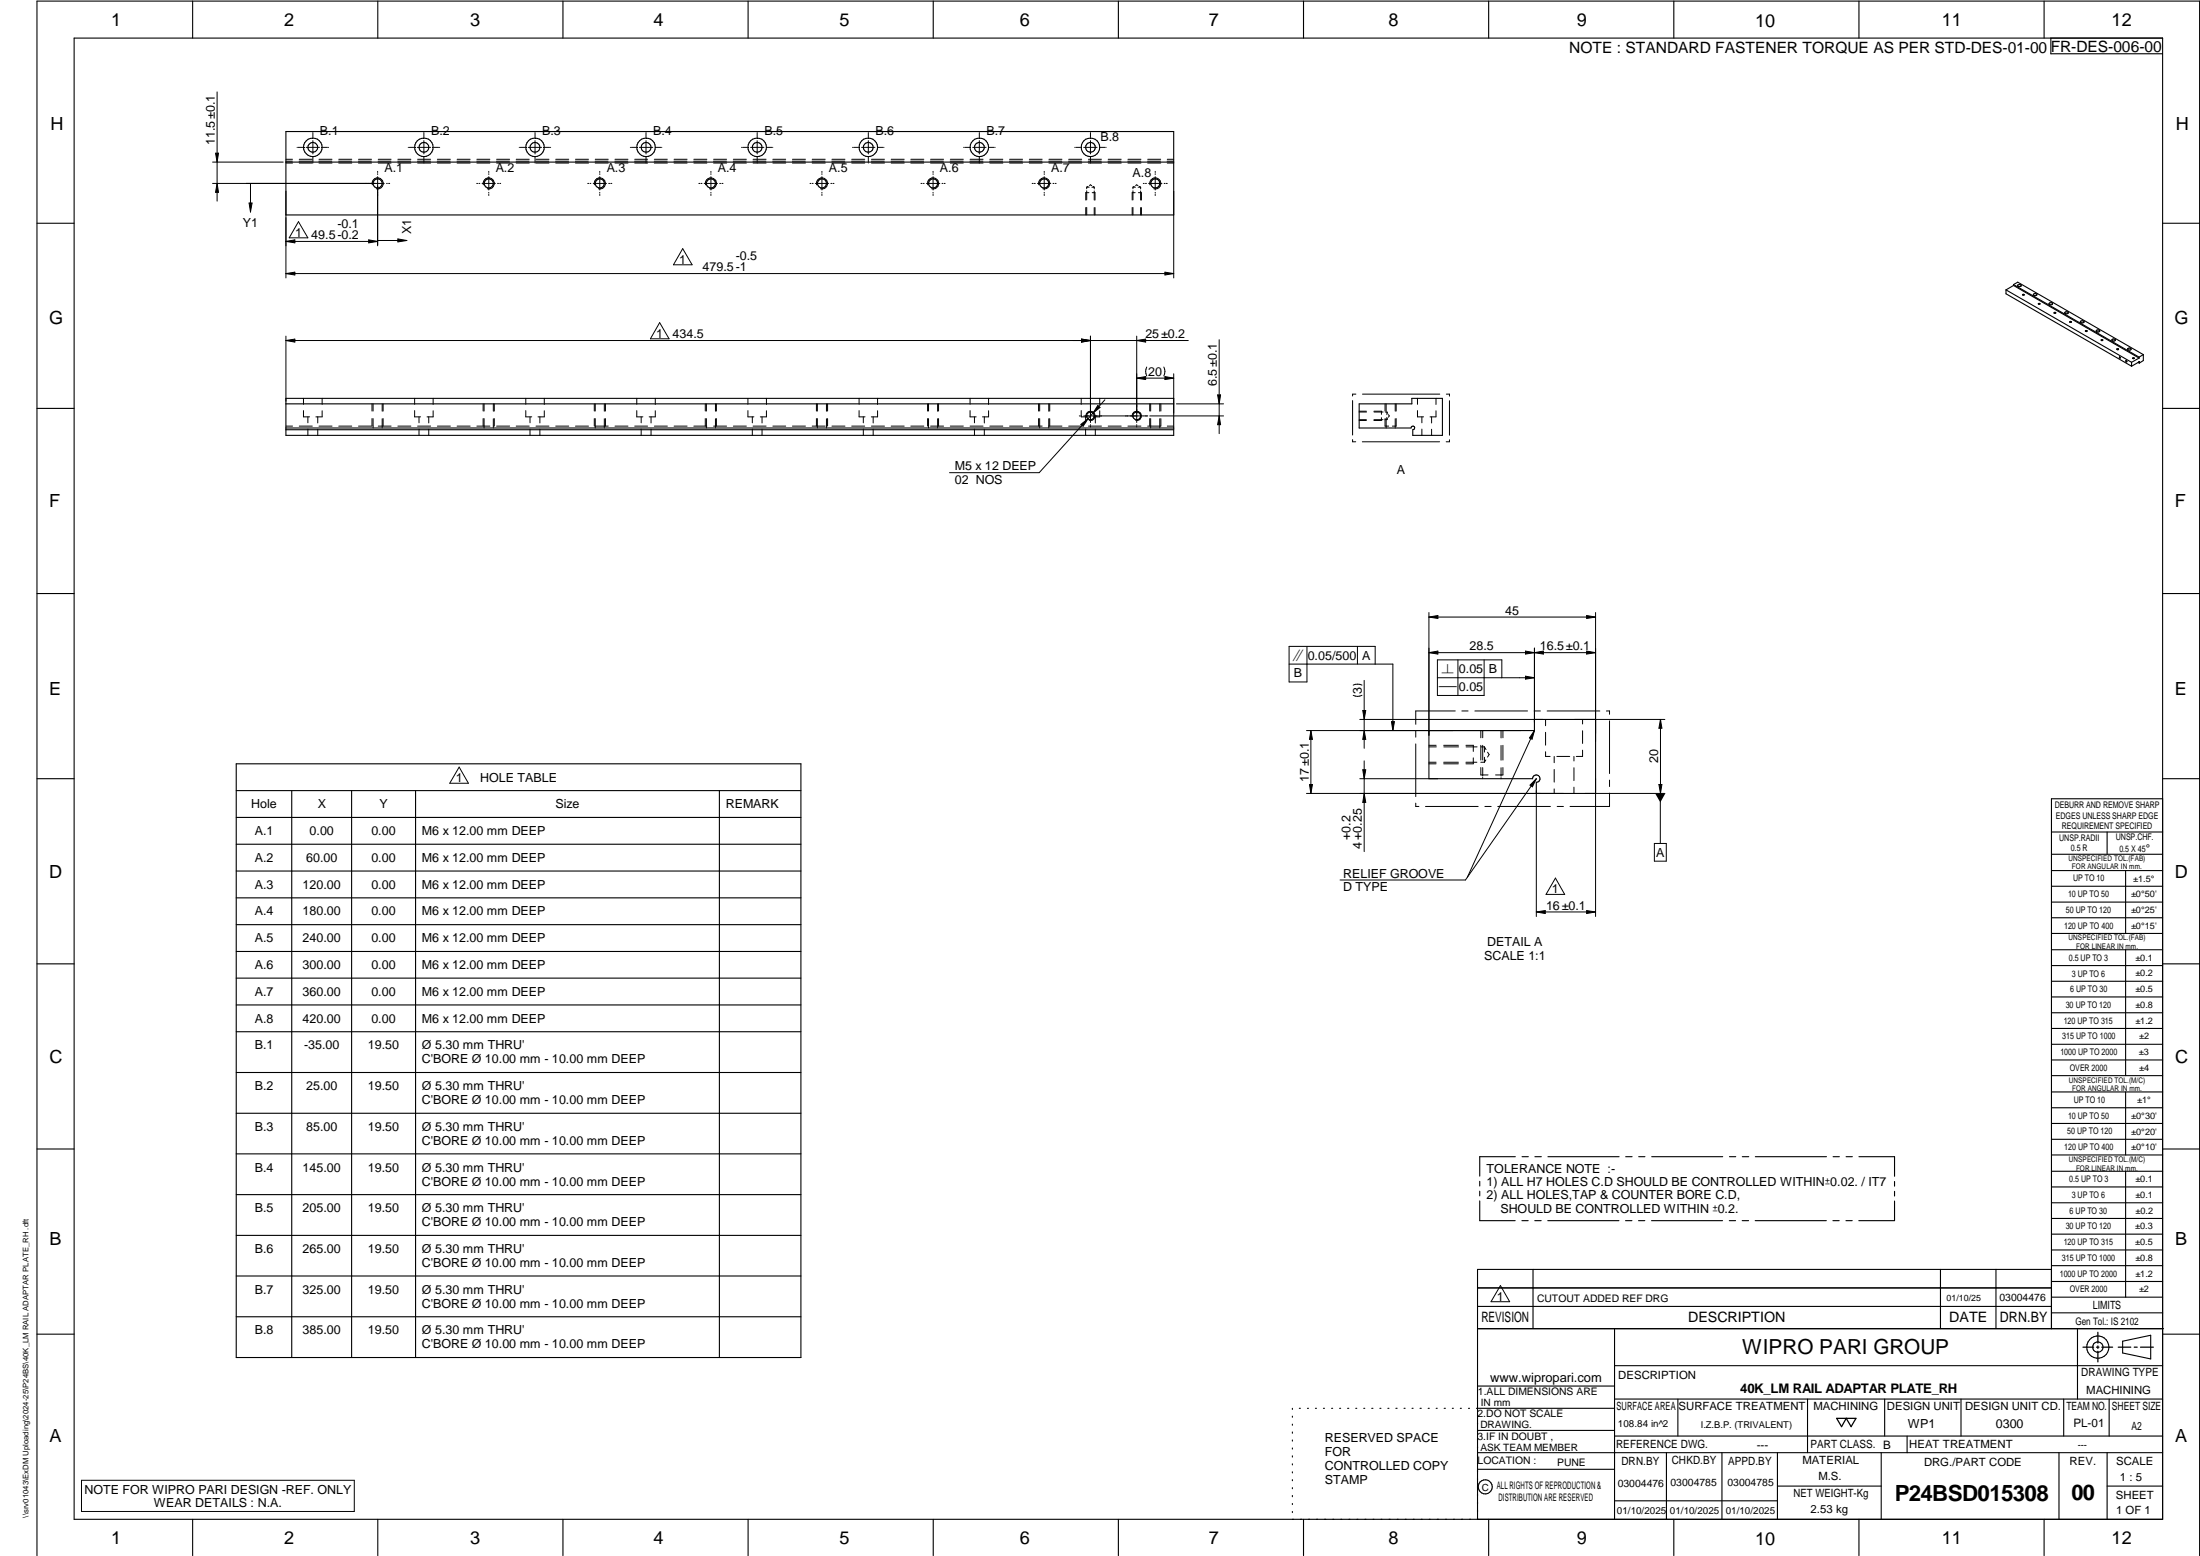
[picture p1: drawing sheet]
<svg xmlns="http://www.w3.org/2000/svg" width="594mm" height="420mm" viewBox="0 0 594 420" stroke-linecap="round" stroke-linejoin="round" font-family="sans-serif">
<g fill="none" stroke="#000" stroke-width=".3">
<path d="M20 10.3h564v400h-564zM52 .3v10M102 .3v10M152 .3v10M202 .3v10M252 .3v10M302 .3v10M352 .3v10M402 .3v10M452 .3v10M502 .3v10M552 .3v10"/>
<path d="M553.8 10.3v4.2h30.1M77.2 35.5h239.7v22.5h-239.7zM77.2 43.8h239.7M10 60.3h10M541.7 78.3v1l33.9 19.6M541.7 78.3l33.9 19.5M543.7 76.8l1.2-.6 33.9 19.6M543.7 77.1l-2 1.2M543.7 76.8v.3M543.7 76.8l33.9 19.6M543.7 77.1l33.9 19.6M544.9 77l.5-.2 .4 .4-.7 .2-.2-.1z"/>
<path d="M549.1 79.4l.8-.1 .1 .3-.6 .2-.3-.2zM584 60.3h10M550.5 82h.4l-.4 .1zM553.4 81.9l.7-.1v.5a.58 .58 0 0 1-.8-.3zM557.6 84.3l.8-.1 .1 .3-.7 .2-.2-.1zM561.8 86.7l.5-.1 .5 .4-.7 .2-.3-.3zM566.1 89.2l.5-.1 .4 .4-.7 .1-.2-.1zM567.4 91.7l.5 .1-.3 .2zM570.4 91.7l.4-.2 .4 .4-.6 .2-.2-.1zM571.7 94.2h.3v.2h-.3zM572.3 96.4l.3 .1-.1 .2zM574.1 97.4l.2 .3h-.2z"/>
<path d="M574.6 94.1l.5-.1 .4 .4-.7 .1-.3-.2zM575.6 97.8v1.1M577.4 97.9l.3 .1M577.6 97.7l-2 1.2M577.6 97.7l.1 .1M577.6 97.7l.1-.1v.2M577.6 96.4v.3M577.6 96.7l-2 1.1M577.7 97.8v.2M578.8 95.8v1.6l-1.1 .6M578.8 95.8l-1.2 .6M10 110.3h10"/>
<path d="M77.2 115.6h239.7M77.2 107.6h239.7v10h-239.7zM77.2 109.1h239.7M77.2 116h239.7M367 109.1h14.2v-1.5h8.3v10h-8v-1.6h.3l.2-.6-.4-.3-.5 .2-.1 .3h-14zM584 110.3h10M10 160.3h10M584 160.3h10M385.9 197.3h28.5v-3h16.5v19.9h-16v-3a1 1 0 0 0 1-1 1 1 0 0 0-1.1-1 1 1 0 0 0-1 1.1h-27.9zM10 210.3h10M63.8 213.5h152.5M63.8 206.2h152.5v160.4h-152.5z"/>
<path d="M78.8 213.5v153.1M94.9 213.5v153.1M112.2 213.5v153.1M194.3 213.5v153.1M584 215.7h-30v143.1M584 210.3h10M63.8 220.7h152.5M63.8 228h152.5M63.8 235.2h152.5M554 224.7h30M554 230.7h30M554 235.1h30"/>
<path d="M554 239.3h30M569 224.7v6M574 235.1v17M63.8 242.4h152.5M63.8 249.7h152.5M63.8 256.9h152.5M554 243.6h30M554 247.8h30M554 252.1h30M554 256.5h30M574 256.5v33.9M10 260.3h10"/>
<path d="M63.8 264.1h152.5M63.8 271.4h152.5M63.8 278.6h152.5M554 260.7h30M554 265h30M554 269.2h30M554 273.5h30M554 277.7h30M584 260.3h10M63.8 289.6h152.5M554 282h30M554 286.2h30"/>
<path d="M554 290.4h30M554 294.9h30M554 299.1h30M574 294.9v17M10 310.3h10M63.8 300.6h152.5M63.8 311.6h152.5M399.6 319v1.3M409.2 312.3h-9.6v5.3M411 312.3h1.7M414.5 312.3h1.7M418 312.3h19.2"/>
<path d="M439 312.3h1.7M442.5 312.3h1.7M446 312.3h19.2M467 312.3h1.7M470.5 312.3h1.7M474 312.3h19.2M495 312.3h1.7M498.5 312.3h1.7M502 312.3h9.6v5.3M511.6 319v1.3M554 303.4h30M554 307.6h30"/>
<path d="M554 311.9h30M554 316.3h30M574 316.3v34M584 310.3h10M63.8 322.6h152.5M63.8 333.6h152.5M399.6 321.6v1.3M399.6 324.3v5.3h9.5M411 329.6h1.7M414.4 329.6h1.8M418 329.6h19.2M438.9 329.6h1.8"/>
<path d="M442.5 329.6h1.7M446 329.6h19.2M467 329.6h1.7M470.4 329.6h1.8M474 329.6h19.2M495 329.6h1.6M498.5 329.6h1.7M511.6 324.3v5.3h-9.7M511.6 321.7v1.3M554 320.5h30M554 324.8h30M554 329h30"/>
<path d="M554 333.2h30M554 337.5h30M63.8 344.6h152.5M63.8 355.6h152.5M399 358.8h185.2M399 352.8h155M399 347.8h155M414 342.8v16M436 358.8v51.5M524 342.8v16M539 342.8v16M554 341.8h30"/>
<path d="M554 346h30M554 350.3h30M554 354.5h30M554 342.8h-155v67.5M561 358.8v19M10 360.3h10M399 374.3h37M436 368.8h148M436 377.8h148M453.1 377.8v10M488.1 377.8v14.5M508.9 377.8v10"/>
<path d="M529.5 377.8v10M557.3 377.8v10M569.5 377.8v10M573.2 362.2l7.6-1.6v6.3l-7.6-1.6zM584 360.3h10M349 380.3v.3M349 382.4v.3M349 384.6v.3M349 386.7v.3M349 388.8v.3M349 391v.3M349 393.1v.3"/>
<path d="M349 395.3v.3M349 397.4v.3M349 399.5v.3M350.9 380.3h.2M353.1 380.3h.2M355.2 380.3h.3M357.4 380.3h.3M359.6 380.3h.3M361.7 380.3h.3M363.9 380.3h.3M366.1 380.3h.3M368.3 380.3h.2"/>
<path d="M370.4 380.3h.3M372.6 380.3h.3M374.8 380.3h.3M376.9 380.3h.4M379.1 380.3h.3M381.3 380.3h.3M383.4 380.3h.4M385.6 380.3h.3M387.8 380.3h.3M390 380.3h.3M392.2 380.3h.3M394.3 380.3h.3"/>
<path d="M396.5 380.3h.3M398.7 380.3h37.3M399 386.2h37M399 396.7h37M436 387.8h148M450 392.3v18M465 392.3v18M480 392.3v18M508 392.3v18M515 387.8v4.5M556 392.3v18M569 392.3v18"/>
<path d="M584 392.3h-185M52 410.3v9.7M102 410.3v9.7M152 410.3v9.7M202 410.3v9.7M252 410.3v9.7M302 410.3v9.7M349 401.7v.3M349 403.8v.4M349 406v.3M349 408.1v.3M352 410.3v9.7"/>
<path d="M402 410.3v9.7M436 405.3h44M452 410.3v9.7M480 401.3h28M502 410.3v9.7M552 410.3v9.7M569 401.3h15M10 420v-419.7h584v419.7"/>
<circle cx="84.5" cy="39.8" r="2.51"/>
<circle cx="84.5" cy="39.8" r="1.31"/>
<circle cx="114.5" cy="39.8" r="2.5"/>
<circle cx="114.5" cy="39.8" r="1.32"/>
<circle cx="144.5" cy="39.8" r="2.51"/>
<circle cx="144.5" cy="39.8" r="1.31"/>
<circle cx="174.4" cy="39.8" r="2.5"/>
<circle cx="174.5" cy="39.8" r="1.32"/>
<circle cx="204.5" cy="39.8" r="2.5"/>
<circle cx="204.5" cy="39.8" r="1.31"/>
<circle cx="234.5" cy="39.8" r="2.51"/>
<circle cx="234.5" cy="39.8" r="1.31"/>
<circle cx="264.4" cy="39.8" r="2.5"/>
<circle cx="264.5" cy="39.8" r="1.32"/>
<circle cx="294.4" cy="39.8" r="2.51"/>
<circle cx="294.5" cy="39.8" r="1.32"/>
<circle cx="102" cy="49.5" r="1.23"/>
<circle cx="132" cy="49.5" r="1.23"/>
<circle cx="162" cy="49.5" r="1.22"/>
<circle cx="192" cy="49.5" r="1.23"/>
<circle cx="222" cy="49.5" r="1.22"/>
<circle cx="252" cy="49.5" r="1.22"/>
<circle cx="282" cy="49.5" r="1.23"/>
<circle cx="312" cy="49.5" r="1.22"/>
<circle cx="546.4" cy="79.6" r=".22"/>
<circle cx="554.9" cy="84.5" r=".23"/>
<circle cx="559.2" cy="86.9" r=".23"/>
<circle cx="563.4" cy="89.4" r=".23"/>
<circle cx="576.1" cy="96.7" r=".22"/>
<circle cx="294.5" cy="112.3" r="1.02"/>
<circle cx="307" cy="112.3" r="1.04"/>
<circle cx="566.5" cy="363.8" r="2.99"/>
<circle cx="566.5" cy="363.7" r="1.41"/>
<circle cx="401.1" cy="401.5" r="1.9"/>
</g>
<g fill="none" stroke="#000" stroke-width=".27">
<path d="M58.6 24.8v29.5M80.2 39.8h.1M80.5 39.8h1.3M82.7 39.8h3.6M84.5 35.5v.1M84.5 35.8v1.3M84.5 38v3.6M87.1 39.8h1.3M88.6 39.8h.1M110.2 39.8h.1M110.5 39.8h1.3M112.7 39.8h3.6"/>
<path d="M114.5 35.5v.1M114.5 35.8v1.3M114.5 38v3.6M117.1 39.8h1.3M118.7 39.8h.1M140.2 39.8h.1M140.5 39.8h1.3M142.7 39.8h3.6M144.5 35.5v.1M144.5 35.8v1.3M144.5 38v3.6M147.1 39.8h1.3"/>
<path d="M148.6 39.8h.1M170.2 39.8h.1M170.5 39.8h1.3M172.7 39.8h3.6M174.4 38v3.6M174.4 35.5v.1M174.4 35.8v1.3M177.1 39.8h1.3M178.6 39.8h.1M200.2 39.8h.1M200.5 39.8h1.3M202.7 39.8h3.6"/>
<path d="M204.5 35.5v.1M204.5 35.8v1.3M204.5 38v3.6M207.1 39.8h1.3M208.6 39.8h.1M230.2 39.8h.1M230.5 39.8h1.3M232.7 39.8h3.6M234.5 35.5v.1M234.5 35.8v1.3M234.5 38v3.6M237.1 39.8h1.3"/>
<path d="M238.6 39.8h.1M260.2 39.8h.1M260.5 39.8h1.3M262.7 39.8h3.6M264.4 35.5v.1M264.4 35.8v1.3M264.4 38v3.6M267.1 39.8h1.3M268.6 39.8h.1M290.2 39.8h.1M290.5 39.8h1.3M292.6 39.8h3.6"/>
<path d="M294.5 35.5v.1M294.5 35.8v1.3M294.5 38v3.6M297.1 39.8h1.3M298.6 39.8h.1M57.4 49.5h46.4M57.4 43.8h19.1M58.2 41.4h.8l-.4 2.4zM58.6 49.5l.4 2.4h-.8zM67.3 54.8h.8l-.5 2.4zM67.6 49.5v7.7M77.2 51.6v23.5"/>
<path d="M77.2 44h1.8M77.2 43h1.8M77.2 43.5h1.7M80.6 59.9l2.5 4.3h-5zM80.8 43.5h3.5M80.8 44h3.5M80.8 43h3.5M84.5 42.4v1.3M84.5 43.9v.1M86.1 43.5h3.5M86.1 44h3.6M86.1 43h3.6"/>
<path d="M91.4 43.5h3.5M91.5 44h3.5M91.5 43h3.5M96.8 43.5h3.5M96.8 44h3.5M96.8 43h3.5M100.5 49.9a1.49 1.49 0 0 1 1.3-1.9 1.49 1.49 0 0 1 1.7 1.7 1.49 1.49 0 0 1-1.9 1.3M102 46.3v.3M102 46.9v.2M102 47.7v18.7M102.1 43.5h3.5M102.1 44h3.5"/>
<path d="M102.1 43h3.5M104.4 49.5h.2M104.9 49.5h.3M107.4 43.5h3.5M107.4 44h3.5M107.4 43h3.5M112.7 43.5h3.5M112.8 44h3.5M112.8 43h3.5M114.5 42.4v1.3M114.5 43.9v.1M118.1 43.5h3.5"/>
<path d="M118.1 44h3.5M118.1 43h3.5M123.4 43.5h3.5M123.4 44h3.6M123.4 43h3.6M128.7 49.5h.3M128.7 43.5h3.5M128.8 44h3.5M128.8 43h3.5M129.3 49.5h.3M130.2 49.5h3.6M130.5 49.9a1.51 1.51 0 0 1 1.3-1.9 1.51 1.51 0 0 1 1.7 1.6 1.51 1.51 0 0 1-1.9 1.4"/>
<path d="M132 46.3v.3M132 46.9v.2M132 47.7v3.6M132 51.9v.3M132 52.5v.3M134.1 43.5h3.5M134.1 44h3.5M134.1 43h3.5M134.4 49.5h.2M135 49.5h.2M139.4 43.5h3.5M139.4 44h3.5"/>
<path d="M139.4 43h3.5M144.5 42.4v1.3M144.5 43.9v.1M144.7 43.5h3.5M144.7 44h3.5M144.7 43h3.5M150 43.5h3.5M150.1 44h3.5M150.1 43h3.5M155.4 43.5h3.5M155.4 44h3.5M155.4 43h3.5"/>
<path d="M158.7 49.5h.3M159.3 49.5h.2M160.2 49.5h3.6M160.5 49.9a1.49 1.49 0 0 1 1.3-1.9 1.49 1.49 0 0 1 1.7 1.7 1.49 1.49 0 0 1-1.9 1.3M160.7 43.5h3.5M160.7 44h3.5M160.7 43h3.5M162 46.3v.3M162 46.9v.2M162 47.7v3.6M162 51.9v.3M162 52.5v.3"/>
<path d="M164.4 49.5h.2M164.9 49.5h.3M166 43.5h3.5M166.1 44h3.5M166.1 43h3.5M171.4 43.5h3.4M171.4 44h3.5M171.4 43h3.5M174.4 42.4v1.3M174.4 43.9v.1M176.7 43.5h3.5M176.7 44h3.5"/>
<path d="M176.7 43h3.5M182 43.5h3.5M182 44h3.5M182 43h3.5M187.3 43.5h3.5M187.4 44h3.5M187.4 43h3.5M188.7 49.5h.3M189.3 49.5h.3M190.2 49.5h3.6M190.5 49.9a1.49 1.49 0 0 1 1.3-1.9 1.49 1.49 0 0 1 1.7 1.7 1.49 1.49 0 0 1-1.9 1.3M192 51.9v.3"/>
<path d="M192 52.5v.3M192 47.7v3.6M192 46.3v.3M192 46.9v.2M192.7 43.5h3.5M192.7 44h3.5M192.7 43h3.5M194.3 49.5h.3M194.9 49.5h.3M198 43.5h3.5M198 44h3.5M198 43h3.5"/>
<path d="M203.3 43.5h3.5M203.4 44h3.5M203.4 43h3.5M204.5 42.4v1.3M204.5 43.9v.1M208.7 43.5h3.4M208.7 44h3.5M208.7 43h3.5M213.9 43.5h3.6M214 44h3.5M214 43h3.5M218.7 49.5h.3"/>
<path d="M219.3 43.5h3.5M219.3 49.5h.3M219.3 44h3.5M219.3 43h3.5M220.2 49.5h3.6M220.5 49.9a1.49 1.49 0 0 1 1.3-1.9 1.49 1.49 0 0 1 1.6 1.7 1.49 1.49 0 0 1-1.8 1.3M221.9 46.3v.3M221.9 46.9v.2M221.9 51.9v.3M221.9 52.5v.3M221.9 47.7v3.6M224.4 49.5h.2"/>
<path d="M224.6 43.5h3.5M224.7 44h3.5M224.7 43h3.5M224.9 49.5h.3M229.9 43.5h3.6M230 44h3.5M230 43h3.5M234.5 42.4v1.3M234.5 43.9v.1M235.3 43.5h3.5M235.3 44h3.5M235.3 43h3.5"/>
<path d="M240.6 43.5h3.5M240.7 44h3.5M240.7 43h3.5M245.9 43.5h3.5M245.9 44h3.6M245.9 43h3.6M248.7 49.5h.3M249.3 49.5h.2M250.2 49.5h3.6M250.5 49.9a1.49 1.49 0 0 1 1.3-1.9 1.49 1.49 0 0 1 1.7 1.7 1.49 1.49 0 0 1-1.9 1.3M251.2 43.5h3.6M251.3 44h3.5"/>
<path d="M251.3 43h3.5M252 46.3v.3M252 46.9v.2M252 47.7v3.6M252 51.9v.3M252 52.5v.3M254.4 49.5h.2M254.9 49.5h.3M256.6 43.5h3.5M256.6 44h3.5M256.6 43h3.5M261.9 43.5h3.5"/>
<path d="M262 44h3.5M262 43h3.5M264.4 42.4v1.3M264.4 43.9v.1M267.2 43.5h3.6M267.3 44h3.5M267.3 43h3.5M272.6 43.5h3.5M272.6 44h3.5M272.6 43h3.5M277.9 43.5h3.5M278 44h3.4"/>
<path d="M278 43h3.4M278.7 49.5h.3M279.3 49.5h.3M280.2 49.5h3.6M280.5 49.9a1.5 1.5 0 0 1 1.3-1.9 1.5 1.5 0 0 1 1.6 1.6 1.5 1.5 0 0 1-1.8 1.4M282 46.3v.3M282 46.9v.2M282 51.9v.3M282 52.5v.3M282 47.7v3.6M283.2 43.5h3.5M283.2 44h3.6"/>
<path d="M283.2 43h3.6M284.3 49.5h.3M284.9 49.5h.3M288.5 43.5h3.6M288.6 44h3.5M288.6 43h3.5M293.2 56v2M293.4 50.5h.7M293.4 50.5v.5M293.4 51.5v2.5M293.4 56v2M293.8 50.3l-.4 .2"/>
<path d="M293.9 43.5h3.5M293.9 44h3.5M293.9 43h3.5M294 52h-.8v2M294.2 50.1l.3-.2 .3 .2M294.5 42.4v1.3M294.5 43.9v.1M294.8 50.5h.7M294.9 52h.8v2M295.2 50.3l.3 .2M295.5 50.5v.5M295.5 51.6v2.4"/>
<path d="M295.5 56v2M295.7 56v2M299.2 43.5h3.5M299.2 44h3.6M299.2 43h3.6M304.5 43.5h3.6M304.6 44h3.5M304.6 43h3.5M305.7 56v2M305.9 50.5h.7M305.9 50.5v.5M305.9 51.5v2.5"/>
<path d="M305.9 56v2M306.3 50.3l-.4 .2M306.5 52h-.8v2M306.7 50.1l.3-.2 .3 .2M307.3 50.5h.7M307.4 52h.8v2M307.7 50.3l.3 .2M308 50.5v.5M308 51.6v2.4M308 56v2M308.2 56v2M308.7 49.5h.3"/>
<path d="M309.3 49.5h.3M309.9 43.5h3.5M309.9 44h3.5M309.9 43h3.5M310.2 49.5h3.6M310.5 49.9a1.49 1.49 0 0 1 1.3-1.9 1.49 1.49 0 0 1 1.6 1.7 1.49 1.49 0 0 1-1.8 1.3M311.9 46.3v.3M311.9 46.9v.2M311.9 47.7v3.6M311.9 51.9v.3M311.9 52.5v.3M314.4 49.5h.2"/>
<path d="M314.9 49.5h.3M315.2 43.5h1.7M315.2 44h1.7M315.2 43h1.7M316.9 51.6v23.5M77.2 65.2h24.8M77.2 73.9h239.7M77.2 65.2l2.4-.4v.8zM77.2 73.9l2.4-.4v.8zM99.6 64.8l2.4 .4-2.4 .4zM102 64.9h7.8M107.4 64.5l2.4 .4-2.4 .4z"/>
<path d="M184.4 67.1l2.5 4.4h-5zM314.6 73.5l2.3 .4-2.3 .4zM77.2 90.8v17.5M77.2 91.9h243.7M77.2 91.9l2.4-.3v.8zM178.1 87.1l2.6 4.4h-5.1zM292.1 91.6l2.4 .3-2.4 .5zM294.5 90.8v23.3M307 91.9l2.4-.3v.8zM307 90.8v23.3M309.7 99.1a2.6 2.6 0 0 0 0 2.4M314.3 99.1a2.6 2.6 0 0 1 0 2.4"/>
<path d="M329.2 91.7v25.4M77.2 115.1h1.8M80.8 115.1h3.5M82 110.9v1.7h1.6M82 107.6v1.6M83.1 112.6v1.6M83.1 115.9v1.7M85.8 112.6v1.6M85.8 115.9v1.7M86.1 115.1h3.6M87 110.9v1.7h-1.7M87 107.6v1.6"/>
<path d="M91.5 115.1h3.5M96.8 115.1h3.5M100.5 109.1v1.9M100.5 113v2.1M100.7 109.1v1.9M100.7 113v2.2M100.7 115.4v.2M102.1 115.1h3.5M103.2 109.1v1.9M103.2 113.1v2.1M103.2 115.4v.2M103.5 109.1v1.9"/>
<path d="M103.5 113v2.1M107.4 115.1h3.5M112 110.9v1.7h1.6M112 107.6v1.6M112.8 115.1h3.5M113.2 112.6v1.6M113.2 115.9v1.7M115.8 112.6v1.6M115.8 115.9v1.7M117 110.9v1.7h-1.7M117 107.6v1.6M118.1 115.1h3.5"/>
<path d="M123.4 115.1h3.6M128.8 115.1h3.5M130.5 109.1v1.9M130.5 113v2.1M130.7 109.1v1.9M130.7 113v2.2M130.7 115.4v.2M133.2 109.1v1.9M133.2 113.1v2.1M133.2 115.4v.2M133.5 109.1v1.9M133.5 113v2.1"/>
<path d="M134.1 115.1h3.5M139.4 115.1h3.5M142 110.9v1.7h1.6M142 107.6v1.6M143.1 112.6v1.6M143.1 115.9v1.7M144.7 115.1h3.5M145.8 112.6v1.6M145.8 115.9v1.7M147 110.9v1.7h-1.7M147 107.6v1.6M150.1 115.1h3.5"/>
<path d="M155.4 115.1h3.5M160.5 109.1v1.9M160.5 113v2.1M160.7 115.1h3.5M160.7 109.1v1.9M160.7 113v2.2M160.7 115.4v.2M163.2 109.1v1.9M163.2 113.1v2.1M163.2 115.4v.2M163.5 109.1v1.9M163.5 113v2.1"/>
<path d="M166.1 115.1h3.5M171.4 115.1h3.5M172 110.9v1.7h1.6M172 107.6v1.6M173.1 112.6v1.6M173.1 115.9v1.7M175.8 112.6v1.6M175.8 115.9v1.7M176.7 115.1h3.5M176.9 110.9v1.7h-1.6M176.9 107.6v1.6M182 115.1h3.5"/>
<path d="M187.4 115.1h3.5M190.5 109.1v1.9M190.5 113v2.1M190.7 109.1v1.9M190.7 113v2.2M190.7 115.4v.2M192.7 115.1h3.5M193.2 109.1v1.9M193.2 113.1v2.1M193.2 115.4v.2M193.5 109.1v1.9M193.5 113v2.1"/>
<path d="M198 115.1h3.5M202 110.9v1.7h1.6M202 107.6v1.6M203.2 112.6v1.6M203.2 115.9v1.7M203.4 115.1h3.5M205.8 112.6v1.6M205.8 115.9v1.7M207 110.9v1.7h-1.7M207 107.6v1.6M208.7 115.1h3.5M214 115.1h3.5"/>
<path d="M219.3 115.1h3.5M220.5 109.1v1.9M220.5 113v2.1M220.7 109.1v1.9M220.7 113v2.2M220.7 115.4v.2M223.2 109.1v1.9M223.2 113.1v2.1M223.2 115.4v.2M223.5 109.1v1.9M223.5 113v2.1M224.7 115.1h3.5"/>
<path d="M230 115.1h3.5M232 110.9v1.7h1.6M232 107.6v1.6M233.1 112.6v1.6M233.1 115.9v1.7M235.3 115.1h3.5M235.8 112.6v1.6M235.8 115.9v1.7M237 110.9v1.7h-1.7M237 107.6v1.6M240.7 115.1h3.5M245.9 115.1h3.6"/>
<path d="M250.5 109.1v1.9M250.5 113v2.1M250.7 109.1v1.9M250.7 113v2.2M250.7 115.4v.2M251.3 115.1h3.5M253.2 109.1v1.9M253.2 113.1v2.1M253.2 115.4v.2M253.4 109.1v1.9M253.4 113v2.1M256.6 115.1h3.5"/>
<path d="M262 115.1h3.5M262 110.9v1.7h1.6M262 107.6v1.6M263.1 112.6v1.6M263.1 115.9v1.7M265.8 112.6v1.6M265.8 115.9v1.7M266.9 110.9v1.7h-1.6M266.9 107.6v1.6M267.3 115.1h3.5M272.6 115.1h3.5M278 115.1h3.4"/>
<path d="M280.5 109.1v1.9M280.5 113v2.1M280.7 109.1v1.9M280.7 113v2.2M280.7 115.4v.2M283.2 109.1v1.9M283.2 113.1v2.1M283.2 115.4v.2M283.2 115.1h3.6M283.5 109.1v1.9M283.5 113v2.1M288.6 115.1h3.5"/>
<path d="M291.5 112.3h.2M291.9 114.6l1.9-1.5-1.3 2zM291.9 112.3h.2M292 110.9v1.7h1.6M292 107.6v1.6M292.6 112.3h16.2M293.2 112.6v1.6M293.2 115.9v1.7M293.2 112.6a1.25 1.25 0 0 1 1.1-1.6 1.25 1.25 0 0 1 1.4 1.4 1.25 1.25 0 0 1-1.6 1.1M293.8 113.1l-13.2 14.5h-24.2M293.9 115.1h3.5M294.5 114.7v.2"/>
<path d="M294.5 115.1v.2M295.8 112.6v1.6M295.8 115.9v1.7M296.5 109.5l.5 .5-1.9 1.5zM297 110.9v1.7h-1.7M297 107.6v1.6M298.4 107.9l-4.6 5.2M299.2 115.1h3.6M304.6 115.1h3.5M305.8 112.6a1.24 1.24 0 0 1 1.1-1.5 1.24 1.24 0 0 1 1.3 1.3 1.24 1.24 0 0 1-1.5 1.1M307 102.1l2.4-.4v.8zM307 102.1h9.9"/>
<path d="M307 114.7v.2M307 115.1v.2M310 112.3h-1.1M310.5 112.3h19.9M310.5 109.1v1.9M310.5 113v2.1M310.7 109.1v1.9M310.7 113v2.2M310.7 115.4v.2M313.2 109.1v1.9M313.2 113.1v2.1M313.2 115.4v.2"/>
<path d="M313.5 113l-.1 2.1h-3.5M313.5 109.1v1.9M314.6 101.7l2.3 .4-2.3 .4zM315.2 115.1h1.7M316.9 100.9v10.7M317.7 109.1h12.7M328.8 106.6h.8l-.4 2.5zM329.2 112.3l.4 2.4h-.8zM365.2 118.7v.6h.9M365.2 108.2v9.3M366.1 106.4h-.9v.5M367 113.3h2"/>
<path d="M367 111h2M367 113.5h2M367 111.3h2M367.9 119.3h20.8M367.9 106.4h20.9M371 113.3h2.5M371 111h2v.9M371 111.3h2.5M373 112.8v.7h-2M374 113v2.1h1M374 113.3h.5M374 109.1v1.9"/>
<path d="M374.1 111.3h.4M374.3 109.1v1.9M374.3 113v2.2M374.3 115.4v.2M374.5 111.3l.2 .3M374.5 111.3v.7M374.5 112.7v.6M374.7 113l-.2 .3M374.9 112l.3 .3-.3 .3M376.8 109.1v1.9M376.8 113.1v2.1M376.8 115.4v.2"/>
<path d="M377 113v2.1h-1M377 109.1v1.9M382.8 110.9v1.7h1.6M382.8 107.6v1.6M384 112.6v1.6M384 115.9v1.7M386.6 112.6v1.6M386.6 115.9v1.7M387.8 110.9v1.7h-1.6M387.8 107.6v1.6M390.6 106.4h.8v.6M391.4 118.7v.6h-.9"/>
<path d="M391.4 108.2v9.3M348.1 179.3h28v18M352.9 174.5v9.6h-4.8v-9.6h23.2v4.8M366.6 174.5v4.8M385.9 166.6h45M385.9 166.6l2.4-.4v.8zM385.9 165.4v33.1M385.9 176.2l2.4-.4v.8zM385.9 176.2h45M393.7 178.2v9.6M400.8 178.2v9.6h-12.7v-9.6h17.4v4.8M411.9 175.8l2.5 .4-2.5 .4z"/>
<path d="M414.4 175v20M414.4 176.2l2.4-.4v.8zM428.4 175.8l2.5 .4-2.5 .4zM428.4 166.2l2.5 .4-2.5 .4zM430.9 165.4v34.8M352.8 197.3h57.9M354 197.3l.4 2.3h-.8zM354 197.3v16.9M365.4 185a2.89 2.89 0 0 1 2.4 0M365.4 187.7a2.52 2.52 0 0 0 2.4 0M367.2 194.3h49.4M368 191.9h.8l-.4 2.4z"/>
<path d="M368.4 183.7v18.4M368.4 197.3l.4 2.3h-.8zM375.7 194.9h.8l-.4 2.4zM382.3 197.4v1.7M388.1 183h26.3M393 192h-10.7v3.6M394.8 192h1.6M398.3 192h14.2M399.9 197.3v1.9M400.4 197.3v1.9M405.3 197.3v2M405.8 197.3v1.9"/>
<path d="M411.9 182.6l2.5 .4-2.5 .4zM414.3 192h1.7M414.4 197.3l-.7 2.3-.7-.3zM414.4 197.3l-18.2 39.6M417.4 194.3v1.7M417.4 197.7v3.5M417.8 192h14.2M425.3 194.3h24.3M427.3 194.3v1.2M427.3 197.3v3.4M433.8 192h.8v.9M434.6 194.6v14.3"/>
<path d="M448.4 194.3l.4 2.3h-.8zM448.4 194.3v19.9M124 207.1l2.5 4.4h-5.1zM352.8 214.2h69.3M353.6 211.8h.8l-.4 2.4zM367.2 210.3h21.1M368 207.9h.8l-.4 2.4zM368.4 205.4v24.6M368.4 214.2l.4 2.5h-.8zM382.3 216.9v.9h.9M382.3 200.9v14.2M384.9 217.8h14.3"/>
<path d="M385.9 205.8h1.9M385.9 201.3h1.9M385.9 201.7h2M385.9 206.2h1.9M389.8 205.8h4M389.8 201.3h4M389.8 206.2h4M389.9 201.7h4M395.9 205.8h2.9M395.9 201.3h1.9v1.6M395.9 201.7h3M397.8 204.6v1.6h-1.9"/>
<path d="M399.9 205.8h.9M399.9 201.3v3.9M399.9 207.3v2h1.9M399.9 201.7h.9M400.4 201.3v3.9M400.4 207.3v2.3M400.4 209.9v.4M400.8 201.7l.5 .7M400.8 201.7v1.4M400.8 204.5v1.3M401 217.8h1.7M401.2 205.2l-.4 .6"/>
<path d="M401.7 203.1l.4 .7-.4 .6M404.4 217.8h14.3M405.3 201.3v4M405.3 207.3v2.3M405.3 210v.3M405.8 201.3v3.9M405.8 207.3v2h-1.9M414.9 210.3l-19.2 27.3h-33.8M414.9 210.3l-1.1 2.2-.6-.5zM414.9 213.5v34M417.4 203v1.3h1.2M419.7 204.3v1.7"/>
<path d="M419.7 207.8v3.4M419.7 213v1.2M420.4 204.3h3.5M420.5 217.8h1.7M425 204.3v1.2M425 207.3v3.5M425 212.6v1.6M427.3 202.6v1.7h-1.6M428.1 214.2h21.5M430.9 210.3v37.2M434.6 214.2v3.6h-10.6M434.6 210.7v1.7"/>
<path d="M448 211.8h.8l-.4 2.4zM448.3 214.2v13.6M420 237.1l2.5 4.4h-5zM446.7 227.8h3.3v4.7h-3.3zM414.9 246.3l2.4-.4v.8zM414.9 246.3h16M428.4 245.9l2.5 .4-2.5 .4zM405.2 347.1l2.5 4.4h-5.1zM22 399.7h73.7v8.4h-73.7z"/>
</g>
<path d="M566.5 359.7v3M562.5 363.8h2.9M566.1 363.8h.7M566.5 363.4v.7M566.5 364.9v2.8M567.6 363.8h2.9M572 363.8h3.4M576.3 363.8h.8M578 363.8h3.5M496 383h5.2l-1.3 2.2-1.3-2.2-1.3 2.2z" fill="none" stroke="#000" stroke-width=".34"/>
<g fill="#000">
<path d="M58.6 49.5l.4 2.4h-.8zM58.2 41.4h.8l-.4 2.4zM67.3 54.8h.8l-.5 2.4zM77.2 65.2l2.4-.4v.8zM77.2 73.9l2.4-.4v.8zM99.6 64.8l2.4 .4-2.4 .4zM107.4 64.5l2.4 .4-2.4 .4zM314.6 73.5l2.3 .4-2.3 .4zM77.2 91.9l2.4-.3v.8zM292.1 91.6l2.4 .3-2.4 .5zM307 91.9l2.4-.3v.8zM291.9 114.6l1.9-1.5-1.3 2z"/>
<path d="M296.5 109.5l.5 .5-1.9 1.5zM307 102.1l2.4-.4v.8zM314.6 101.7l2.3 .4-2.3 .4zM329.2 112.3l.4 2.4h-.8zM328.8 106.6h.8l-.4 2.5zM385.9 176.2l2.4-.4v.8zM385.9 166.6l2.4-.4v.8zM411.9 175.8l2.5 .4-2.5 .4zM414.4 176.2l2.4-.4v.8zM428.4 175.8l2.5 .4-2.5 .4zM428.4 166.2l2.5 .4-2.5 .4zM354 197.3l.4 2.3h-.8z"/>
<path d="M368.4 197.3l.4 2.3h-.8zM368 191.9h.8l-.4 2.4zM375.7 194.9h.8l-.4 2.4zM411.9 182.6l2.5 .4-2.5 .4zM414.4 197.3l-.7 2.3-.7-.3zM448.4 194.3l.4 2.3h-.8zM353.6 211.8h.8l-.4 2.4zM368 207.9h.8l-.4 2.4zM368.4 214.2l.4 2.5h-.8zM414.9 210.3l-1.1 2.2-.6-.5zM448 211.8h.8l-.4 2.4zM446.9 214.2h2.8l-1.4 2.5z"/>
<path d="M414.9 246.3l2.4-.4v.8zM428.4 245.9l2.5 .4-2.5 .4z"/>
</g>
<text font-size="6" x="511.6" y="405.2">P24BSD015308</text>
<text font-size="5.9" x="559.4" y="405.1">00</text>
<text font-size="5.6" x="470.5" y="365.5">WIPRO PARI GROUP</text>
<g font-size="4.9">
<text x="30" y="6.9">1</text>
<text x="76.7" y="6.9">2</text>
<text x="127" y="6.9">3</text>
<text x="176.5" y="6.9">4</text>
<text x="226.7" y="6.9">5</text>
<text x="275.4" y="6.9">6</text>
<text x="326.4" y="6.9">7</text>
<text x="375" y="6.9">8</text>
<text x="425.8" y="6.9">9</text>
<text x="473.9" y="7.3">10</text>
<text x="524.3" y="6.9">11</text>
<text x="570.2" y="6.9">12</text>
<text x="13.6" y="35.1">H</text>
<text x="587.6" y="35.1">H</text>
<text x="13.2" y="87.5">G</text>
<text x="587.2" y="87.5">G</text>
<text x="13.2" y="137">F</text>
<text x="587.2" y="137">F</text>
<text x="13.2" y="187.6">E</text>
<text x="587.2" y="187.6">E</text>
<text x="13.2" y="237">D</text>
<text x="587.2" y="237">D</text>
<text x="13.4" y="287.1">C</text>
<text x="587.4" y="287.1">C</text>
<text x="13.4" y="336.2">B</text>
<text x="587.4" y="336.2">B</text>
<text x="13.4" y="389.3">A</text>
<text x="587.4" y="389.3">A</text>
<text x="30" y="416.9">1</text>
<text x="76.7" y="416.9">2</text>
<text x="127" y="416.9">3</text>
<text x="176.5" y="416.9">4</text>
<text x="226.7" y="416.9">5</text>
<text x="275.4" y="416.9">6</text>
<text x="326.4" y="416.9">7</text>
<text x="375" y="416.9">8</text>
<text x="425.8" y="416.9">9</text>
<text x="473.9" y="417.3">10</text>
<text x="524.3" y="416.9">11</text>
<text x="570.2" y="416.9">12</text>
</g>
<g font-size="4.2">
<text x="423.7" y="14.3">NOTE : STANDARD FASTENER TORQUE AS PER STD-DES-01-00</text>
<text x="553.8" y="14">FR-DES-006-00</text>
</g>
<g font-size="3.9">
<text x="400" y="357.1">REVISION</text>
<text x="455.9" y="357.1">DESCRIPTION</text>
<text x="526.4" y="357.1">DATE</text>
<text x="540" y="357.1">DRN.BY</text>
</g>
<g font-size="3.7">
<text x="349" y="178.1">i</text>
<text x="389.2" y="181.8">n</text>
<text x="388.4" y="186.6">t</text>
</g>
<text font-size="3.6" x="469.9" y="376.1">40K_LM RAIL ADAPTAR PLATE_RH</text>
<text font-size="3.5" x="402.4" y="373.3">www.wipropari.com</text>
<g font-size="3.4">
<text x="58" y="39.2" transform="rotate(-90 58 39.2)">11.5±0.1</text>
<text x="86.4" y="36.5">B.1</text>
<text x="116.4" y="36.5">B.2</text>
<text x="146.4" y="36.5">B.3</text>
<text x="176.4" y="36.5">B.4</text>
<text x="206.4" y="36.5">B.5</text>
<text x="236.4" y="36.5">B.6</text>
<text x="266.4" y="36.5">B.7</text>
<text x="297.2" y="38.1">B.8</text>
<text x="103.8" y="46.3">A.1</text>
<text x="133.9" y="46.3">A.2</text>
<text x="163.8" y="46.3">A.3</text>
<text x="193.8" y="46.3">A.4</text>
<text x="223.9" y="46.3">A.5</text>
<text x="253.8" y="46.3">A.6</text>
<text x="283.8" y="46.3">A.7</text>
<text x="305.9" y="47.7">A.8</text>
<text x="65.6" y="61.3">Y1</text>
<text x="79.7" y="64">1</text>
<text x="84.1" y="64.6">49.5-0.2</text>
<text x="91.1" y="61.5">-0.1</text>
<text x="111" y="63.2" transform="rotate(-90 111 63.2)">X1</text>
<text x="183.4" y="71.2">1</text>
<text x="198.7" y="70.1">-0.5</text>
<text x="189.7" y="73.3">479.5-1</text>
<text x="177.2" y="91.2">1</text>
<text x="181.6" y="91.4">434.5</text>
<text x="309.3" y="91.4">25±0.2</text>
<text x="310.1" y="101.5">20</text>
<text x="328.6" y="104.3" transform="rotate(-90 328.6 104.3)">6.5±0.1</text>
<text x="257.8" y="127">M5 x 12 DEEP</text>
<text x="257.8" y="130.6">02 NOS</text>
<text x="377.2" y="128.1">A</text>
<text x="406.5" y="166">45</text>
<text x="353.1" y="178.1">0.05/500 A</text>
<text x="396.8" y="175.6">28.5</text>
<text x="415.8" y="175.6">16.5±0.1</text>
<text x="349.4" y="182.9">B</text>
<text x="393.9" y="181.8">0.05 B</text>
<text x="367.8" y="187.3" transform="rotate(-90 367.8 187.3)">3</text>
<text x="393.9" y="186.6">0.05</text>
<text x="447.8" y="206.1" transform="rotate(-90 447.8 206.1)">20</text>
<text x="123.1" y="211.2">1</text>
<text x="129.7" y="211">HOLE TABLE</text>
<text x="353.4" y="211.1" transform="rotate(-90 353.4 211.1)">17±0.1</text>
<text x="67.9" y="218.2">Hole</text>
<text x="85.8" y="218.2">X</text>
<text x="102.5" y="218.2">Y</text>
<text x="150" y="218.2">Size</text>
<text x="196" y="218.2">REMARK</text>
<text x="68.8" y="225.5">A.1</text>
<text x="83.6" y="225.5">0.00</text>
<text x="100.3" y="225.5">0.00</text>
<text x="114" y="225.5">M6 x 12.00 mm DEEP</text>
<text x="364.7" y="226.8" transform="rotate(-90 364.7 226.8)">+0.2</text>
<text x="68.8" y="232.7">A.2</text>
<text x="82.7" y="232.7">60.00</text>
<text x="100.3" y="232.7">0.00</text>
<text x="114" y="232.7">M6 x 12.00 mm DEEP</text>
<text x="367.8" y="229.2" transform="rotate(-90 367.8 229.2)">4+0.25</text>
<text x="447.2" y="231.4">A</text>
<text x="68.8" y="239.9">A.3</text>
<text x="81.7" y="239.9">120.00</text>
<text x="100.3" y="239.9">0.00</text>
<text x="114" y="239.9">M6 x 12.00 mm DEEP</text>
<text x="362.7" y="237">RELIEF GROOVE</text>
<text x="362.7" y="240.6">D TYPE</text>
<text x="417.5" y="245.7">16±0.1</text>
<text x="419.1" y="241.3">1</text>
<text x="68.8" y="247.2">A.4</text>
<text x="81.7" y="247.2">180.00</text>
<text x="100.3" y="247.2">0.00</text>
<text x="114" y="247.2">M6 x 12.00 mm DEEP</text>
<text x="68.8" y="254.4">A.5</text>
<text x="81.7" y="254.4">240.00</text>
<text x="100.3" y="254.4">0.00</text>
<text x="114" y="254.4">M6 x 12.00 mm DEEP</text>
<text x="401.6" y="255.6">DETAIL A</text>
<text x="68.8" y="261.7">A.6</text>
<text x="81.7" y="261.7">300.00</text>
<text x="100.3" y="261.7">0.00</text>
<text x="114" y="261.7">M6 x 12.00 mm DEEP</text>
<text x="400.8" y="259.2">SCALE 1:1</text>
<text x="68.8" y="268.9">A.7</text>
<text x="81.7" y="268.9">360.00</text>
<text x="100.3" y="268.9">0.00</text>
<text x="114" y="268.9">M6 x 12.00 mm DEEP</text>
<text x="68.8" y="276.1">A.8</text>
<text x="81.7" y="276.1">420.00</text>
<text x="100.3" y="276.1">0.00</text>
<text x="114" y="276.1">M6 x 12.00 mm DEEP</text>
<text x="68.8" y="283.4">B.1</text>
<text x="82.1" y="283.4">-35.00</text>
<text x="99.3" y="283.4">19.50</text>
<text x="114" y="283.4">Ø 5.30 mm THRU'</text>
<text x="114" y="287.1">C'BORE Ø 10.00 mm - 10.00 mm DEEP</text>
<text x="68.8" y="294.4">B.2</text>
<text x="82.7" y="294.4">25.00</text>
<text x="99.3" y="294.4">19.50</text>
<text x="114" y="294.4">Ø 5.30 mm THRU'</text>
<text x="114" y="298.1">C'BORE Ø 10.00 mm - 10.00 mm DEEP</text>
<text x="68.8" y="305.4">B.3</text>
<text x="82.7" y="305.4">85.00</text>
<text x="99.3" y="305.4">19.50</text>
<text x="114" y="305.4">Ø 5.30 mm THRU'</text>
<text x="114" y="309.1">C'BORE Ø 10.00 mm - 10.00 mm DEEP</text>
<text x="68.8" y="316.4">B.4</text>
<text x="81.7" y="316.4">145.00</text>
<text x="99.3" y="316.4">19.50</text>
<text x="114" y="316.4">Ø 5.30 mm THRU'</text>
<text x="401.4" y="316.7">TOLERANCE NOTE :-</text>
<text x="114" y="320.1">C'BORE Ø 10.00 mm - 10.00 mm DEEP</text>
<text x="401.4" y="320.3">1) ALL H7 HOLES C.D SHOULD BE CONTROLLED WITHINu0.02. / IT7</text>
<text x="401.4" y="323.9">2) ALL HOLES,TAP &amp; COUNTER BORE C.D,</text>
<text x="68.8" y="327.4">B.5</text>
<text x="81.7" y="327.4">205.00</text>
<text x="99.3" y="327.4">19.50</text>
<text x="114" y="327.4">Ø 5.30 mm THRU'</text>
<text x="405.2" y="327.5">SHOULD BE CONTROLLED WITHIN u0.2.</text>
<text x="114" y="331.1">C'BORE Ø 10.00 mm - 10.00 mm DEEP</text>
<text x="68.8" y="338.3">B.6</text>
<text x="81.7" y="338.3">265.00</text>
<text x="99.3" y="338.3">19.50</text>
<text x="114" y="338.3">Ø 5.30 mm THRU'</text>
<text x="114" y="342.1">C'BORE Ø 10.00 mm - 10.00 mm DEEP</text>
<text x="68.8" y="349.3">B.7</text>
<text x="81.7" y="349.3">325.00</text>
<text x="99.3" y="349.3">19.50</text>
<text x="114" y="349.3">Ø 5.30 mm THRU'</text>
<text x="114" y="353.1">C'BORE Ø 10.00 mm - 10.00 mm DEEP</text>
<text x="404.2" y="351.2">1</text>
<text x="68.8" y="360.3">B.8</text>
<text x="81.7" y="360.3">385.00</text>
<text x="99.3" y="360.3">19.50</text>
<text x="114" y="360.3">Ø 5.30 mm THRU'</text>
<text x="114" y="364.1">C'BORE Ø 10.00 mm - 10.00 mm DEEP</text>
<text x="357.8" y="389.5">RESERVED SPACE</text>
<text x="515.2" y="385.7">WP1</text>
<text x="538.9" y="385.6">0300</text>
<text x="357.8" y="393.3">FOR</text>
<text x="357.8" y="397">CONTROLLED COPY</text>
<text x="357.8" y="400.8">STAMP</text>
<text x="22.8" y="403.3">NOTE FOR WIPRO PARI DESIGN -REF. ONLY</text>
<text x="41.6" y="406.9">WEAR DETAILS : N.A.</text>
</g>
<g font-size="3.1">
<text x="565.1" y="353.5">LIMITS</text>
<text x="562" y="371.7">DRAWING TYPE</text>
<text x="437" y="372.3">DESCRIPTION</text>
<text x="563.4" y="376.3">MACHINING</text>
<text x="436.5" y="380.8">SURFACE AREA</text>
<text x="453.3" y="380.8">SURFACE TREATMENT MACHINING</text>
<text x="509.5" y="380.8">DESIGN UNIT DESIGN UNIT CD.</text>
<text x="558" y="380.6">TEAM NO.</text>
<text x="570.3" y="380.7">SHEET SIZE</text>
<text x="559.9" y="385.4">PL-01</text>
<text x="575.6" y="386.1">A2</text>
<text x="436.4" y="391.1">REFERENCE DWG.</text>
<text x="437.8" y="395.5">DRN.BY</text>
<text x="451.4" y="395.4">CHKD.BY</text>
<text x="466.6" y="395.5">APPD.BY</text>
<text x="474.4" y="391.4">---</text>
<text x="486.7" y="395.4">MATERIAL</text>
<text x="488.9" y="390.9">PART CLASS. B</text>
<text x="515.6" y="390.9">HEAT TREATMENT</text>
<text x="519.6" y="395.9">DRG./PART CODE</text>
<text x="558.9" y="395.5">REV.</text>
<text x="571.4" y="395.6">SCALE</text>
<text x="491" y="399.7">M.S.</text>
<text x="572.5" y="399.9">1 : 5</text>
<text x="484.3" y="404.2">NET WEIGHT-Kg</text>
<text x="571.4" y="404.7">SHEET</text>
<text x="488.9" y="408.6">2.53 kg</text>
<text x="571.4" y="408.8">1 OF 1</text>
</g>
<text font-size="3" x="579.5" y="230.1">°</text>
<g font-size="2.8">
<text x="415.1" y="351.5">CUTOUT ADDED REF DRG</text>
<text x="539.9" y="351.4">03004476</text>
<text x="560.4" y="357.7">Gen Tol.: IS 2102</text>
<text x="399.1" y="376.6">1.ALL DIMENSIONS ARE</text>
<text x="399" y="382.7">2.DO NOT SCALE</text>
<text x="399" y="388.7">3.IF IN DOUBT ,</text>
<text x="399" y="395.4">LOCATION :</text>
<text x="420.5" y="396">PUNE</text>
<text x="404.2" y="402">ALL RIGHTS OF REPRODUCTION &amp;</text>
<text x="436.8" y="401.5">03004476</text>
<text x="451.1" y="401.3">03004785</text>
<text x="466.5" y="401.2">03004785</text>
<text x="404.7" y="405.4">DISTRIBUTION ARE RESERVED</text>
</g>
<g font-size="2.7">
<text x="399.9" y="379.7">IN mm</text>
<text x="399.7" y="385.7">DRAWING.</text>
<text x="436.9" y="385.4">108.84 in^2</text>
<text x="399.7" y="391.8">ASK TEAM MEMBER</text>
<text x="400.1" y="402.5">C</text>
<text x="436.6" y="408.7">01/10/2025</text>
<text x="450.9" y="408.8">01/10/2025</text>
<text x="466" y="408.9">01/10/2025</text>
</g>
<g font-size="2.5">
<text x="554.9" y="218.3">DEBURR AND REMOVE SHARP</text>
<text x="555.2" y="221">EDGES UNLESS SHARP EDGE</text>
<text x="556.1" y="227.1">UNSP.RADII</text>
<text x="556.8" y="223.8">REQUIREMENT SPECIFIED</text>
<text x="571.4" y="226.9">UNSP.CHF.</text>
<text x="559.2" y="229.9">0.5 R</text>
<text x="572.3" y="230.1">0.5 X 45</text>
<text x="559.8" y="238">UP TO 10</text>
<text x="576.1" y="238.1">±1.5°</text>
<text x="558.5" y="242.2">10 UP TO 50</text>
<text x="575.5" y="242.3">±0°50'</text>
<text x="557.4" y="250.7">120 UP TO 400</text>
<text x="557.9" y="246.5">50 UP TO 120</text>
<text x="575.5" y="250.7">±0°15'</text>
<text x="575.5" y="246.5">±0°25'</text>
<text x="558.7" y="259.4">0.5 UP TO 3</text>
<text x="559.5" y="263.7">3 UP TO 6</text>
<text x="576.6" y="263.6">±0.2</text>
<text x="576.6" y="259.4">±0.1</text>
<text x="559" y="267.9">6 UP TO 30</text>
<text x="576.6" y="267.9">±0.5</text>
<text x="557.8" y="272.2">30 UP TO 120</text>
<text x="576.6" y="272.2">±0.8</text>
<text x="556.9" y="280.7">315 UP TO 1000</text>
<text x="557.3" y="276.4">120 UP TO 315</text>
<text x="576.6" y="276.4">±1.2</text>
<text x="577.7" y="280.7">±2</text>
<text x="556.4" y="284.9">1000 UP TO 2000</text>
<text x="577.6" y="284.9">±3</text>
<text x="558.9" y="289.2">OVER 2000</text>
<text x="577.7" y="289.3">±4</text>
<text x="560" y="297.9">UP TO 10</text>
<text x="577.1" y="297.9">±1°</text>
<text x="558.5" y="302.1">10 UP TO 50</text>
<text x="575.5" y="302.1">±0°30'</text>
<text x="557.4" y="310.6">120 UP TO 400</text>
<text x="558.2" y="306.3">50 UP TO 120</text>
<text x="575.5" y="310.6">±0°10'</text>
<text x="575.5" y="306.4">±0°20'</text>
<text x="558.8" y="319.2">0.5 UP TO 3</text>
<text x="559.4" y="323.4">3 UP TO 6</text>
<text x="576.6" y="319.2">±0.1</text>
<text x="576.6" y="323.5">±0.1</text>
<text x="558.9" y="327.7">6 UP TO 30</text>
<text x="576.7" y="327.7">±0.2</text>
<text x="557.8" y="332">30 UP TO 120</text>
<text x="576.6" y="332">±0.3</text>
<text x="556.8" y="340.5">315 UP TO 1000</text>
<text x="557.3" y="336.3">120 UP TO 315</text>
<text x="576.6" y="336.3">±0.5</text>
<text x="576.6" y="340.5">±0.8</text>
<text x="556.2" y="344.7">1000 UP TO 2000</text>
<text x="576.6" y="344.7">±1.2</text>
<text x="558.9" y="349">OVER 2000</text>
<text x="577.6" y="349">±2</text>
<text x="459.3" y="385.5">I.Z.B.P. (TRIVALENT)</text>
<text x="561.1" y="391.1">---</text>
</g>
<text font-size="2.4" x="525.6" y="351.2">01/10/25</text>
<g font-size="2.1">
<text x="558.5" y="232.4">UNSPECIFIED TOL.(FAB)</text>
<text x="559.5" y="234.7">FOR ANGULAR IN mm.</text>
<text x="558.6" y="253.9">UNSPECIFIED TOL.(FAB)</text>
<text x="560.7" y="256.3">FOR LINEAR IN mm.</text>
<text x="558.7" y="292.3">UNSPECIFIED TOL.(M/C)</text>
<text x="559.6" y="294.7">FOR ANGULAR IN mm.</text>
<text x="558.7" y="313.7">UNSPECIFIED TOL.(M/C)</text>
<text x="560.6" y="316.1">FOR LINEAR IN mm.</text>
<text x="7.7" y="409.8" transform="rotate(-90 7.7 409.8)">\\srv01043\ExDM Uploading\2024-25\P24BS\40K_LM RAIL ADAPTAR PLATE_RH .dft</text>
</g>
</svg>
